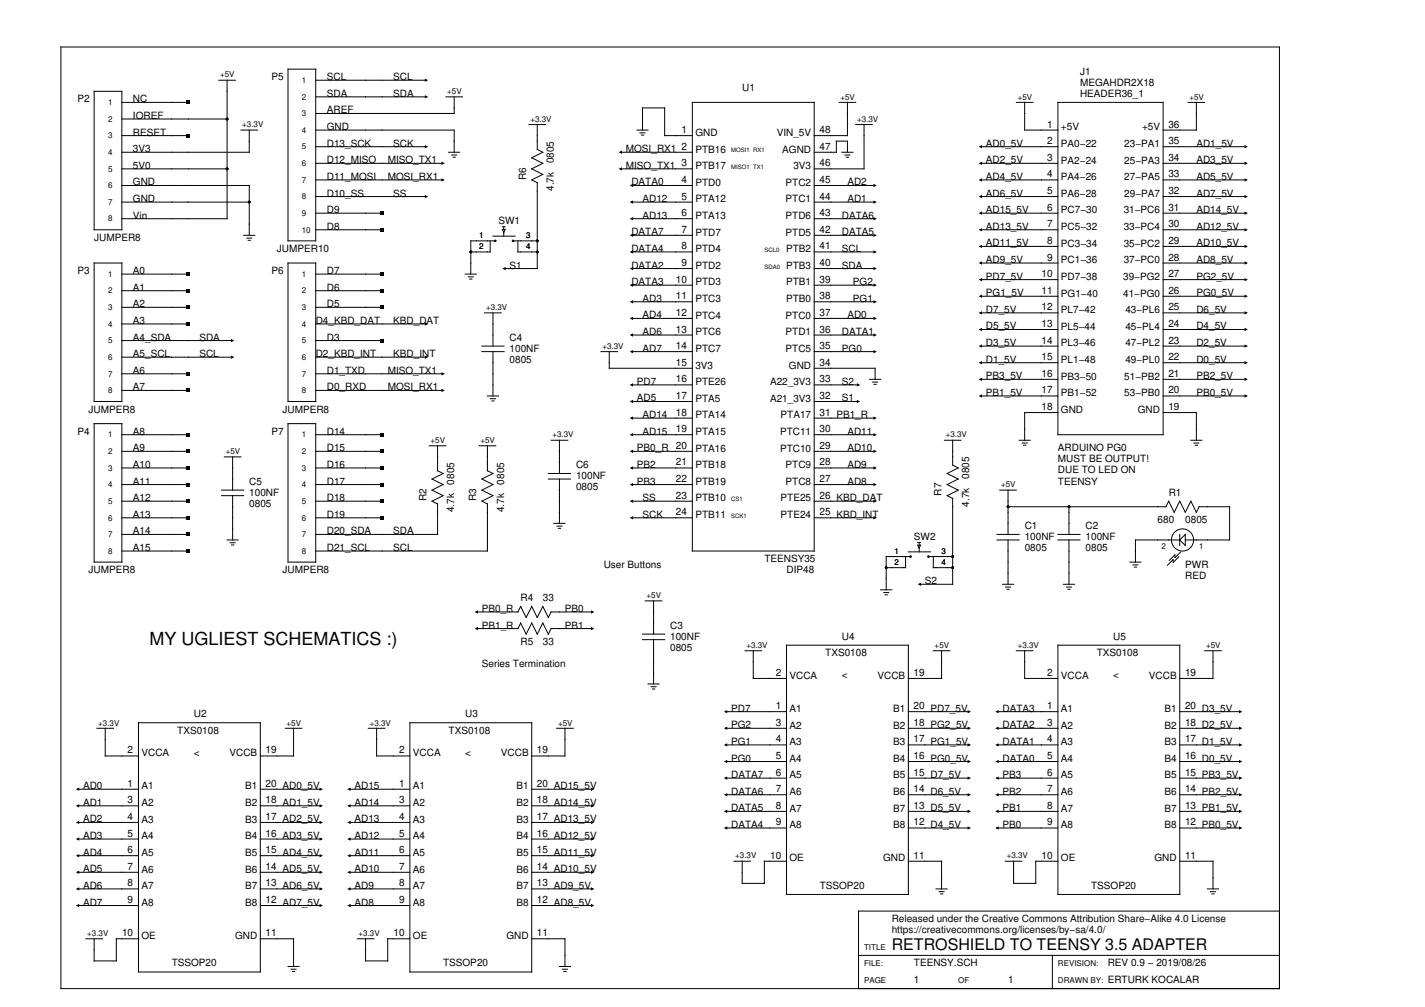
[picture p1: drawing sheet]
<svg xmlns="http://www.w3.org/2000/svg" width="297mm" height="210mm" viewBox="0 0 297 210" stroke-linecap="round" stroke-linejoin="round" font-family="sans-serif">
<g fill="none" stroke="#000" stroke-width=".21">
<path d="M12.7 9.8h254v196.3h-254zM19.6 19h5.8v28.9h-5.8zM45.6 16.7h3.5M47.3 16.7v28.9h-21.9M60 14.4h5.8v35.8h-5.8zM65.8 16.7h23.1M25.4 24.8h21.9M25.4 38.7h26.6v10.4M25.4 21.3h13.9M25.4 28.3h13.9M25.4 35.2h21.9M50.2 27.1h3.5"/>
<path d="M52 27.1v4.6h-26.6M65.8 20.2h23.1M65.8 27.1h28.9v4.6M65.8 34h26.6M65.8 30.6h23.1M65.8 37.5h26.6M92.9 20.2h3.5M93.5 31.7h2.3M94.2 32.3h1M94.4 32.8h.5M94.7 20.2v3.5h-28.9M110.3 26h3.4"/>
<path d="M112 38.1v17.9h-6.9M112 26v5.2l1.1 .5-2.3 1.2 2.3 1.1-2.3 1.2 2.3 1.2-2.3 1.1 1.2 .6M129.3 31.7h15M129.3 35.2h15M131.6 38.7h12.7M132.8 27.1h2.3M133.4 27.7h1M133.7 28.2h.5M133.9 27.1v-4.6h4.6v5.8h5.8M144.3 21.3h25.4v93.6h-25.4zM169.7 31.7h4.6v-2.3h2.3v2.3M169.7 38.7h12.7"/>
<path d="M174.9 21.3h3.5M175.5 31.7h2.3M176.1 32.3h1.1M176.4 32.8h.5M176.6 21.3v7h-6.9M178.4 26h3.4M180.1 26v9.2h-10.4M204.4 34h16.1M204.4 30.6h16.1M204.4 37.5h16.1M211.9 21.3h3.4M213.6 21.3v5.8h6.9"/>
<path d="M220.5 21.3h22v69.3h-22zM242.5 34h17.3M242.5 30.6h17.3M242.5 37.5h17.3M247.7 21.3h3.4M249.4 21.3v5.8h-6.9M19.6 54.8h5.8v28.9h-5.8zM25.4 42.1h26.6M25.4 57.1h13.9M50.8 49.1h2.3M51.4 49.6h1.1M51.7 50.1h.5"/>
<path d="M60 54.8h5.8v28.9h-5.8zM65.8 47.9h13.9M65.8 57.1h13.9M65.8 41h23.1M65.8 44.4h13.9M97 57.1h2.3M97.6 57.7h1.1M97.9 58.2h.5M102.2 50.2v2.3h-4.1M102.8 49.2h4.6M103 50.2h-4.9v6.9M104.7 47.3h.6"/>
<path d="M104.7 47.8h.6l-.3 .6zM105 47.3v.5M105 48.4v.8M107.1 50.2h4.9M108 50.2v2.3h4M131.6 45.6h12.7M131.6 42.1h12.7M131.6 49.1h12.7M131.6 59.4h12.7M131.6 56h12.7M131.6 52.5h12.7M169.7 45.6h12.7"/>
<path d="M169.7 42.1h12.7M169.7 49.1h12.7M169.7 59.4h12.7M169.7 56h12.7M169.7 52.5h12.7M204.4 47.9h16.1M204.4 54.8h16.1M204.4 41h16.1M204.4 44.4h16.1M204.4 51.4h16.1M204.4 58.3h16.1M242.5 47.9h17.3"/>
<path d="M242.5 54.8h17.3M242.5 41h17.3M242.5 44.4h17.3M242.5 51.4h17.3M242.5 58.3h17.3M25.4 60.6h13.9M25.4 67.5h13.9M25.4 74.5h23.1M25.4 64.1h13.9M25.4 71h23.1M25.4 77.9h13.9M65.8 60.6h13.9"/>
<path d="M65.8 67.5h23.1M65.8 74.5h23.1M65.8 64.1h13.9M65.8 71h13.9M65.8 77.9h26.6M100.4 72.1h4.7M100.4 73.3h4.7M101 65.2h3.5M102.8 65.2v6.9M102.8 73.3v9.2M125.3 73.3h3.4M127 73.3v3.5h17.3"/>
<path d="M131.6 69.8h12.7M131.6 62.9h12.7M131.6 66.4h12.7M131.6 73.3h12.7M169.7 69.8h12.7M169.7 76.8h12.7v2.3M169.7 62.9h12.7M169.7 66.4h12.7M169.7 73.3h12.7M181.3 79.1h2.3M181.9 79.6h1M204.4 61.8h16.1"/>
<path d="M204.4 65.2h16.1M204.4 68.7h16.1M204.4 72.1h16.1M204.4 75.6h16.1M204.4 79.1h16.1M242.5 61.8h17.3M242.5 65.2h17.3M242.5 68.7h17.3M242.5 72.1h17.3M242.5 75.6h17.3M242.5 79.1h17.3M19.6 88.3h5.8v28.9h-5.8z"/>
<path d="M25.4 81.4h13.9M25.4 94.1h13.9M25.4 90.6h13.9M25.4 97.5h13.9M46.8 95.2h3.4M48.5 95.2v7M60 88.3h5.8v28.9h-5.8zM65.8 81.4h26.6M65.8 94.1h13.9M65.8 90.6h13.9M65.8 97.5h13.9M89.5 92.9h3.4"/>
<path d="M91.2 92.9v5.2l1.2 .6-2.3 1.2 2.3 1.1-2.3 1.2 2.3 1.1-2.3 1.2 1.1 .5M99.9 92.9h3.4M101.6 82.5h2.3M101.6 92.9v5.2l1.2 .6-2.4 1.2 2.4 1.1-2.4 1.2 2.4 1.1-2.4 1.2 1.2 .5M102.2 83.1h1.1M102.5 83.6h.5M114.3 99.9h4.6M114.3 98.7h4.6M114.9 91.8h3.4M116.6 91.8v6.9M116.6 99.9v9.2M131.6 83.7h12.7"/>
<path d="M131.6 94.1h12.7M131.6 90.6h12.7M131.6 97.5h12.7M131.6 80.2h12.7M131.6 87.2h12.7M169.7 83.7h9.3M169.7 94.1h12.7M169.7 90.6h12.7M169.7 97.5h12.7M169.7 80.2h9.3M169.7 87.2h12.7M182.2 80.1h.4"/>
<path d="M196.9 91.8h3.4M198.6 91.8v5.2l1.1 .5-2.3 1.2 2.3 1.2-2.3 1.1 2.3 1.2-2.3 1.1M204.4 82.5h16.1M212.4 91.8h2.3M213.1 92.3h1M213.4 92.8h.4M220.5 86h-6.9v5.8M242.5 82.5h17.3M242.5 86h6.9v5.8M248.2 91.8h2.3M248.9 92.3h1M249.2 92.8h.4"/>
<path d="M25.4 111.4h13.9M25.4 101h13.9M25.4 107.9h13.9M25.4 114.9h13.9M25.4 104.5h13.9M46.2 102.2h4.6M46.2 103.3h4.6M47.3 112.6h2.3M48 113.1h1M48.3 113.6h.4M48.5 103.3v9.3M65.8 101h13.9"/>
<path d="M65.8 107.9h13.9M65.8 104.5h13.9M91.2 105v6.4h-25.4M101.6 105v9.9h-35.8M115.5 109.1h2.3M116.1 109.7h1M116.4 110.1h.4M131.6 101h12.7M131.6 107.9h12.7M131.6 104.5h12.7M169.7 101h12.7M169.7 107.9h12.7"/>
<path d="M169.7 104.5h12.7M188.8 116v2.3h-4.1M189.3 115h4.7M189.6 116h-4.9v6.9M191.3 113.1h.6M191.3 113.6h.6l-.3 .6zM191.6 113.1v.5M191.6 114.2v.8M193.7 116h4.9M194.5 116v2.3h4.1M197.4 103.3l1.2 .6M198.6 103.9v17.9h-6.9"/>
<path d="M207.8 112.6h4.6M207.8 111.4h4.6M208.4 102.2h3.5M210.1 102.2v9.2M210.1 112.6v9.2M210.1 105.6h32.9l.6-1.1 1.2 2.3 1.1-2.3 1.2 2.3 1.1-2.3 1.2 2.3 .6-1.2h6.3v7h-9.2M220.5 112.6h4.6M220.5 111.4h4.6M222.8 105.6v5.8M222.8 112.6v9.2M235.5 117.2h2.3M236.2 117.7h1"/>
<path d="M236.5 118.2h.4M245.7 116.1l-1.1 1.1-.1-.5-1.1 1.1M245.9 112.6h-9.2v4.6M245.9 112.6l1.2-1.2v2.3zM245.9 111.4v2.3M246.1 115.1l-1.2 1.1v-.5l-1.2 1.1M99.3 127.6h8.7M99.3 131h8.7M108 127.6l.5-1.2 1.2 2.3 1.1-2.3 1.2 2.3 1.1-2.3 1.2 2.3 .6-1.1h8.6M108 131l.5-1.1 1.2 2.3 1.1-2.3 1.2 2.3 1.1-2.3 1.2 2.3 .6-1.2h8.6M133.9 133.3h4.6M133.9 132.2h4.6"/>
<path d="M134.5 125.3h3.5M136.2 125.3v6.9M136.2 133.3v9.3M155.3 135.6h3.5M157 135.6v5.8h6.9M163.9 134.5h25.4v51.9h-25.4zM183.6 122.9h2.3M184.2 123.5h1M184.5 124h.5M194.5 135.6h3.5M196.3 135.6v5.8h-7M209 121.8h2.3"/>
<path d="M209.6 122.4h1M209.9 122.8h.5M211.9 135.6h3.4M213.6 135.6v5.8h6.9M220.5 134.5h25.4v51.9h-25.4zM221.7 121.8h2.3M222.3 122.4h1M222.6 122.8h.5M251.1 135.6h3.5M252.8 135.6v5.8h-6.9M20.2 151.8h3.5M21.9 151.8v5.8h7"/>
<path d="M28.9 150.7h25.4v51.9h-25.4zM59.5 151.8h3.4M61.2 151.8v5.8h-6.9M76.8 151.8h3.4M78.5 151.8v5.8h6.9M85.4 150.7h25.4v51.9h-25.4zM116 151.8h3.5M117.8 151.8v5.8h-7M135.1 142.6h2.3M135.7 143.1h1.1M136 143.6h.5M151.2 151.8h12.7"/>
<path d="M151.2 158.7h12.7M151.2 155.3h12.7M151.2 148.3h12.7M189.3 151.8h12.7M189.3 158.7h12.7M189.3 155.3h12.7M189.3 148.3h12.7M207.8 151.8h12.7M207.8 158.7h12.7M207.8 155.3h12.7M207.8 148.3h12.7M245.9 151.8h12.7"/>
<path d="M245.9 158.7h12.7M245.9 155.3h12.7M245.9 148.3h12.7M16.2 174.9h12.7M16.2 178.4h12.7M16.2 171.4h12.7M16.2 168h12.7M16.2 164.5h12.7M54.3 174.9h12.7M54.3 178.4h12.7M54.3 171.4h12.7M54.3 168h12.7"/>
<path d="M54.3 164.5h12.7M72.7 174.9h12.7M72.7 178.4h12.7M72.7 171.4h12.7M72.7 168h12.7M72.7 164.5h12.7M110.8 174.9h12.7M110.8 178.4h12.7M110.8 171.4h12.7M110.8 168h12.7M110.8 164.5h12.7M151.2 169.1h12.7"/>
<path d="M151.2 162.2h12.7M151.2 172.6h12.7M151.2 165.7h12.7M153 179.5h3.4M154.7 179.5v4.6h4.6v-4.6h4.6M189.3 169.1h12.7M189.3 162.2h12.7M189.3 172.6h12.7M189.3 165.7h12.7M189.3 179.5h7v5.8M207.8 169.1h12.7M207.8 162.2h12.7"/>
<path d="M207.8 172.6h12.7M207.8 165.7h12.7M209.6 179.5h3.4M211.3 179.5v4.6h4.6v-4.6h4.6M245.9 169.1h12.7M245.9 162.2h12.7M245.9 172.6h12.7M245.9 165.7h12.7M245.9 179.5h6.9v5.8M16.2 188.8h12.7M16.2 185.3h12.7M16.2 181.8h12.7"/>
<path d="M17.9 195.7h3.5M19.6 195.7v4.6h4.6v-4.6h4.7M54.3 188.8h12.7M54.3 195.7h6.9v5.8M54.3 185.3h12.7M54.3 181.8h12.7M72.7 188.8h12.7M72.7 185.3h12.7M72.7 181.8h12.7M74.5 195.7h3.4M76.2 195.7v4.6h4.6v-4.6h4.6M110.8 188.8h12.7"/>
<path d="M110.8 195.7h7v5.8M110.8 185.3h12.7M110.8 181.8h12.7M179 199.1h87.7M195.1 185.3h2.3M195.8 185.9h1M196 186.3h.5M219.4 199.1v7M251.7 185.3h2.3M252.3 185.9h1.1M252.6 186.3h.5M266.7 189.9h-87.7v16.2"/>
<path d="M60 201.5h2.3M60.7 202h1M61 202.5h.4M116.6 201.5h2.3M117.2 202h1.1M117.5 202.5h.5"/>
<circle cx="103.2" cy="50.2" r=".16"/>
<circle cx="106.9" cy="50.2" r=".16"/>
<circle cx="189.8" cy="116" r=".16"/>
<circle cx="193.5" cy="116" r=".16"/>
<circle cx="246.5" cy="112.6" r="2.31"/>
</g>
<g fill="#000">
<path d="M88.6 16.4l.6 .3-.6 .4zM38.9 21h.7v.7h-.7zM38.9 27.9h.7v.7h-.7zM88.6 19.8l.6 .4-.6 .3zM88.6 30.2l.6 .4-.6 .3zM92 33.7l.7 .3-.7 .4zM92 37.2l.7 .3-.7 .4zM129 35.2l.7-.3v.6zM129 31.7l.7-.3v.7zM131.3 38.7l.7-.4v.7zM182.1 38.3l.7 .4-.7 .3zM204 30.6l.7-.4v.7z"/>
<path d="M204 34l.7-.3v.7zM204 37.5l.7-.3v.7zM259.4 33.7l.7 .3-.7 .4zM259.4 37.2l.7 .3-.7 .4zM259.4 30.2l.7 .4-.7 .3zM38.9 56.8h.7v.7h-.7zM79.3 56.8h.7v.7h-.7zM79.3 47.6h.7v.6h-.7zM79.3 44.1h.7v.7h-.7zM88.6 40.6l.6 .4-.6 .3zM104.7 56l.7-.4v.7zM131.3 49.1l.7-.4v.7z"/>
<path d="M131.3 59.4l.7-.3v.7zM131.3 52.5l.7-.3v.7zM131.3 56l.7-.4v.7zM131.3 45.6l.7-.4v.7zM131.3 42.1l.7-.3v.7zM182.1 48.7l.7 .4-.7 .3zM182.1 45.2l.7 .4-.7 .3zM182.1 41.8l.7 .3-.7 .4zM182.1 52.2l.7 .3-.7 .4zM182.1 55.6l.7 .4-.7 .3zM182.1 59.1l.7 .3-.7 .4zM204 41l.7-.4v.7z"/>
<path d="M204 47.9l.7-.3v.6zM204 54.8l.7-.3v.7zM204 51.4l.7-.4v.7zM204 58.3l.7-.4v.7zM204 44.4l.7-.3v.7zM259.4 40.6l.7 .4-.7 .3zM259.4 47.6l.7 .3-.7 .3zM259.4 54.5l.7 .3-.7 .4zM259.4 51l.7 .4-.7 .3zM259.4 57.9l.7 .4-.7 .3zM259.4 44.1l.7 .3-.7 .4zM38.9 60.3h.7v.6h-.7z"/>
<path d="M38.9 67.2h.7v.7h-.7zM38.9 63.7h.7v.7h-.7zM38.9 77.6h.7v.7h-.7zM48.1 70.6l.7 .4-.7 .3zM48.1 74.1l.7 .4-.7 .3zM79.3 60.3h.7v.6h-.7zM79.3 63.7h.7v.7h-.7zM79.3 70.6h.7v.7h-.7zM88.6 67.2l.6 .3-.6 .4zM88.6 74.1l.6 .4-.6 .3zM92 77.6l.7 .3-.7 .4zM131.3 69.8l.7-.3v.7z"/>
<path d="M131.3 66.4l.7-.4v.7zM131.3 62.9l.7-.3v.7zM131.3 73.3l.7-.3v.6zM131.3 80.2l.7-.3v.7zM182.1 69.5l.7 .3-.7 .4zM182.1 66l.7 .4-.7 .3zM182.1 62.6l.7 .3-.7 .4zM182.1 73l.7 .3-.7 .3zM204 61.8l.7-.4v.7zM204 68.7l.7-.4v.7zM204 65.2l.7-.3v.7zM204 75.6l.7-.3v.7z"/>
<path d="M204 79.1l.7-.4v.7zM204 72.1l.7-.3v.7zM259.4 61.4l.7 .4-.7 .3zM259.4 68.3l.7 .4-.7 .3zM259.4 64.9l.7 .3-.7 .4zM259.4 75.3l.7 .3-.7 .4zM259.4 78.7l.7 .4-.7 .3zM259.4 71.8l.7 .3-.7 .4zM38.9 81h.7v.7h-.7zM38.9 93.7h.7v.7h-.7zM38.9 90.3h.7v.7h-.7zM38.9 97.2h.7v.7h-.7z"/>
<path d="M79.3 93.7h.7v.7h-.7zM79.3 90.3h.7v.7h-.7zM79.3 97.2h.7v.7h-.7zM92 81l.7 .4-.7 .3zM131.3 90.6l.7-.3v.7zM131.3 87.2l.7-.4v.7zM131.3 94.1l.7-.4v.7zM131.3 97.5l.7-.3v.7zM131.3 83.7l.7-.4v.7zM178.6 79.9l.7 .3-.7 .4zM178.6 83.3l.7 .4-.7 .3zM182.1 97.2l.7 .3-.7 .4z"/>
<path d="M182.1 90.3l.7 .3-.7 .4zM182.1 93.7l.7 .4-.7 .3zM182.1 86.8l.7 .4-.7 .3zM204 82.5l.7-.3v.7zM259.4 82.2l.7 .3-.7 .4zM38.9 100.7h.7v.7h-.7zM38.9 107.6h.7v.7h-.7zM38.9 114.5h.7v.7h-.7zM38.9 104.1h.7v.7h-.7zM38.9 111.1h.7v.6h-.7zM79.3 100.7h.7v.7h-.7zM79.3 107.6h.7v.7h-.7z"/>
<path d="M79.3 104.1h.7v.7h-.7zM131.3 104.5l.7-.4v.7zM131.3 107.9l.7-.3v.7zM131.3 101l.7-.3v.7zM182.1 100.7l.7 .3-.7 .4zM182.1 104.1l.7 .4-.7 .3zM182.1 107.6l.7 .3-.7 .4zM98.9 127.6l.7-.4v.7zM98.9 131l.7-.3v.7zM123.2 127.2l.7 .4-.7 .3zM123.2 130.7l.7 .3-.7 .4zM191.3 121.8l.7-.4v.7z"/>
<path d="M150.9 148.3l.7-.3v.7zM150.9 155.3l.7-.4v.7zM150.9 151.8l.7-.3v.7zM150.9 158.7l.7-.3v.7zM201.7 148l.7 .3-.7 .4zM201.7 154.9l.7 .4-.7 .3zM201.7 151.5l.7 .3-.7 .4zM201.7 158.4l.7 .3-.7 .4zM207.5 155.3l.7-.4v.7zM207.5 148.3l.7-.3v.7zM207.5 158.7l.7-.3v.7zM207.5 151.8l.7-.3v.7z"/>
<path d="M258.3 148l.7 .3-.7 .4zM258.3 151.5l.7 .3-.7 .4zM258.3 154.9l.7 .4-.7 .3zM258.3 158.4l.7 .3-.7 .4zM15.8 164.5l.7-.3v.7zM15.8 171.4l.7-.3v.7zM15.8 178.4l.7-.4v.7zM15.8 174.9l.7-.3v.6zM15.8 168l.7-.4v.7zM66.6 164.2l.7 .3-.7 .4zM66.6 171.1l.7 .3-.7 .4zM66.6 178l.7 .4-.7 .3z"/>
<path d="M66.6 174.6l.7 .3-.7 .3zM66.6 167.6l.7 .4-.7 .3zM72.4 171.4l.7-.3v.7zM72.4 178.4l.7-.4v.7zM72.4 164.5l.7-.3v.7zM72.4 174.9l.7-.3v.6zM72.4 168l.7-.4v.7zM123.2 171.1l.7 .3-.7 .4zM123.2 178l.7 .4-.7 .3zM123.2 164.2l.7 .3-.7 .4zM123.2 174.6l.7 .3-.7 .3zM123.2 167.6l.7 .4-.7 .3z"/>
<path d="M150.9 169.1l.7-.3v.7zM150.9 162.2l.7-.3v.6zM150.9 172.6l.7-.4v.7zM150.9 165.7l.7-.4v.7zM201.7 168.8l.7 .3-.7 .4zM201.7 161.9l.7 .3-.7 .3zM201.7 172.2l.7 .4-.7 .3zM201.7 165.3l.7 .4-.7 .3zM207.5 169.1l.7-.3v.7zM207.5 162.2l.7-.3v.6zM207.5 172.6l.7-.4v.7zM207.5 165.7l.7-.4v.7z"/>
<path d="M258.3 168.8l.7 .3-.7 .4zM258.3 161.9l.7 .3-.7 .3zM258.3 172.2l.7 .4-.7 .3zM258.3 165.3l.7 .4-.7 .3zM15.8 185.3l.7-.4v.7zM15.8 188.8l.7-.4v.7zM15.8 181.8l.7-.3v.7zM66.6 184.9l.7 .4-.7 .3zM66.6 188.4l.7 .4-.7 .3zM66.6 181.5l.7 .3-.7 .4zM72.4 185.3l.7-.4v.7zM72.4 188.8l.7-.4v.7z"/>
<path d="M72.4 181.8l.7-.3v.7zM123.2 184.9l.7 .4-.7 .3zM123.2 188.4l.7 .4-.7 .3zM123.2 181.5l.7 .3-.7 .4z"/>
<circle cx="47.3" cy="35.2" r=".29"/>
<circle cx="47.3" cy="24.8" r=".29"/>
<circle cx="52" cy="42.1" r=".29"/>
<circle cx="98.1" cy="52.5" r=".29"/>
<circle cx="112" cy="50.2" r=".29"/>
<circle cx="112" cy="52.5" r=".29"/>
<circle cx="184.7" cy="118.3" r=".29"/>
<circle cx="198.6" cy="116" r=".29"/>
<circle cx="198.6" cy="118.3" r=".29"/>
<circle cx="210.1" cy="105.6" r=".29"/>
<circle cx="222.8" cy="105.6" r=".29"/>
</g>
<text font-size="3.8" x="31.2" y="134.5">MY UGLIEST SCHEMATICS :)</text>
<text font-size="3.3" x="185.9" y="198">RETROSHIELD TO TEENSY 3.5 ADAPTER</text>
<g font-size="2.1">
<text x="56.6" y="16.7">P5</text>
<text x="68.1" y="16.7">SCL</text>
<text x="82" y="16.7">SCL</text>
<text x="225.1" y="17.9">MEGAHDR2X18</text>
<text x="225.1" y="15.6">J1</text>
<text x="16.2" y="21.3">P2</text>
<text x="27.7" y="21.3">NC</text>
<text x="68.1" y="20.2">SDA</text>
<text x="68.1" y="23.7">AREF</text>
<text x="82" y="20.2">SDA</text>
<text x="154.7" y="19">U1</text>
<text x="225.1" y="20.2">HEADER36_1</text>
<text x="27.7" y="24.8">IOREF</text>
<text x="27.7" y="28.3">RESET</text>
<text x="68.1" y="27.1">GND</text>
<text x="142.1" y="27.8">1</text>
<text x="145" y="28.3">GND</text>
<text x="161.9" y="28.3">VIN_5V</text>
<text x="170.8" y="27.8">48</text>
<text x="218.3" y="26.6">1</text>
<text x="221.2" y="27.2">+5V</text>
<text x="238.1" y="27.2">+5V</text>
<text x="243.6" y="26.6">36</text>
<text x="27.7" y="31.7">3V3</text>
<text x="27.7" y="35.2">5V0</text>
<text x="68.1" y="30.6">D13_SCK</text>
<text x="68.1" y="34">D12_MISO</text>
<text x="80.8" y="34">MISO_TX1</text>
<text x="82" y="30.6">SCK</text>
<text x="115.5" y="34" transform="rotate(-90 115.5 34)">0805</text>
<text x="130.5" y="35.2">MISO_TX1</text>
<text x="130.5" y="31.7">MOSI_RX1</text>
<text x="142.1" y="31.2">2</text>
<text x="142.1" y="34.7">3</text>
<text x="145" y="31.8">PTB16</text>
<text x="145" y="35.3">PTB17</text>
<text x="163.1" y="31.8">AGND</text>
<text x="165.4" y="35.3">3V3</text>
<text x="170.8" y="34.7">46</text>
<text x="170.8" y="31.2">47</text>
<text x="205.5" y="30.6">AD0_5V</text>
<text x="205.5" y="34">AD2_5V</text>
<text x="218.3" y="30.1">2</text>
<text x="218.3" y="33.5">3</text>
<text x="221.2" y="30.6">PA0−22</text>
<text x="221.2" y="34.1">PA2−24</text>
<text x="234.3" y="30.6">23−PA1</text>
<text x="234.3" y="34.1">25−PA3</text>
<text x="243.6" y="30.1">35</text>
<text x="243.6" y="33.5">34</text>
<text x="249.4" y="34">AD3_5V</text>
<text x="249.4" y="30.6">AD1_5V</text>
<text x="27.7" y="38.7">GND</text>
<text x="68.1" y="37.5">D11_MOSI</text>
<text x="68.1" y="41">D10_SS</text>
<text x="80.8" y="37.5">MOSI_RX1</text>
<text x="82" y="41">SS</text>
<text x="109.7" y="37.5" transform="rotate(-90 109.7 37.5)">R6</text>
<text x="115.5" y="39.8" transform="rotate(-90 115.5 39.8)">4.7k</text>
<text x="131.6" y="38.7">DATA0</text>
<text x="142.1" y="41.6">5</text>
<text x="142.1" y="38.1">4</text>
<text x="145" y="38.7">PTD0</text>
<text x="163.8" y="38.7">PTC2</text>
<text x="170.8" y="38.1">45</text>
<text x="170.8" y="41.6">44</text>
<text x="176.6" y="38.7">AD2</text>
<text x="205.5" y="41">AD6_5V</text>
<text x="205.5" y="37.5">AD4_5V</text>
<text x="218.3" y="37">4</text>
<text x="218.3" y="40.5">5</text>
<text x="221.2" y="37.6">PA4−26</text>
<text x="221.2" y="41">PA6−28</text>
<text x="234.3" y="37.6">27−PA5</text>
<text x="234.3" y="41">29−PA7</text>
<text x="243.6" y="37">33</text>
<text x="243.6" y="40.5">32</text>
<text x="249.4" y="41">AD7_5V</text>
<text x="249.4" y="37.5">AD5_5V</text>
<text x="27.7" y="42.1">GND</text>
<text x="27.7" y="45.6">Vin</text>
<text x="68.1" y="44.4">D9</text>
<text x="68.1" y="47.9">D8</text>
<text x="103.9" y="46.7">SW1</text>
<text x="133.9" y="45.6">AD13</text>
<text x="133.9" y="42.1">AD12</text>
<text x="142.1" y="45.1">6</text>
<text x="145" y="42.2">PTA12</text>
<text x="145" y="45.6">PTA13</text>
<text x="163.8" y="45.6">PTD6</text>
<text x="163.8" y="42.2">PTC1</text>
<text x="170.8" y="45.1">43</text>
<text x="175.5" y="45.6">DATA6</text>
<text x="176.6" y="42.1">AD1</text>
<text x="205.5" y="47.9">AD13_5V</text>
<text x="205.5" y="44.4">AD15_5V</text>
<text x="218.3" y="43.9">6</text>
<text x="218.3" y="47.4">7</text>
<text x="221.2" y="44.5">PC7−30</text>
<text x="221.2" y="48">PC5−32</text>
<text x="234.2" y="44.5">31−PC6</text>
<text x="234.2" y="48">33−PC4</text>
<text x="243.6" y="43.9">31</text>
<text x="243.6" y="47.4">30</text>
<text x="249.4" y="47.9">AD12_5V</text>
<text x="249.4" y="44.4">AD14_5V</text>
<text x="19.6" y="50.2">JUMPER8</text>
<text x="57.7" y="52.5">JUMPER10</text>
<text x="131.6" y="49.1">DATA7</text>
<text x="131.6" y="52.5">DATA4</text>
<text x="142.1" y="52">8</text>
<text x="142.1" y="48.5">7</text>
<text x="145" y="52.6">PTD4</text>
<text x="145" y="49.1">PTD7</text>
<text x="163.8" y="49.1">PTD5</text>
<text x="163.9" y="52.6">PTB2</text>
<text x="170.8" y="48.5">42</text>
<text x="170.8" y="52">41</text>
<text x="175.5" y="49.1">DATA5</text>
<text x="175.5" y="52.5">SCL</text>
<text x="205.5" y="51.4">AD11_5V</text>
<text x="218.3" y="50.8">8</text>
<text x="221.2" y="51.4">PC3−34</text>
<text x="234.2" y="51.4">35−PC2</text>
<text x="243.6" y="50.8">29</text>
<text x="249.4" y="51.4">AD10_5V</text>
<text x="16.2" y="57.1">P3</text>
<text x="27.7" y="57.1">A0</text>
<text x="56.6" y="57.1">P6</text>
<text x="68.1" y="57.1">D7</text>
<text x="106.2" y="56">S1</text>
<text x="131.6" y="59.4">DATA3</text>
<text x="131.6" y="56">DATA2</text>
<text x="140.9" y="58.9">10</text>
<text x="142.1" y="55.5">9</text>
<text x="145" y="59.5">PTD3</text>
<text x="145" y="56">PTD2</text>
<text x="163.9" y="59.5">PTB1</text>
<text x="163.9" y="56">PTB3</text>
<text x="170.8" y="58.9">39</text>
<text x="170.8" y="55.5">40</text>
<text x="175.5" y="56">SDA</text>
<text x="177.8" y="59.4">PG2</text>
<text x="205.5" y="54.8">AD9_5V</text>
<text x="205.5" y="58.3">PD7_5V</text>
<text x="217.1" y="57.8">10</text>
<text x="218.3" y="54.3">9</text>
<text x="221.2" y="54.9">PC1−36</text>
<text x="221.2" y="58.3">PD7−38</text>
<text x="234.1" y="58.3">39−PG2</text>
<text x="234.2" y="54.9">37−PC0</text>
<text x="243.6" y="57.8">27</text>
<text x="243.6" y="54.3">28</text>
<text x="249.4" y="54.8">AD8_5V</text>
<text x="249.4" y="58.3">PG2_5V</text>
<text x="27.7" y="60.6">A1</text>
<text x="27.7" y="64.1">A2</text>
<text x="68.1" y="60.6">D6</text>
<text x="68.1" y="64.1">D5</text>
<text x="133.9" y="62.9">AD3</text>
<text x="140.9" y="65.9">12</text>
<text x="140.9" y="62.4">11</text>
<text x="145" y="63">PTC3</text>
<text x="163.9" y="63">PTB0</text>
<text x="170.8" y="65.9">37</text>
<text x="170.8" y="62.4">38</text>
<text x="177.8" y="62.9">PG1</text>
<text x="205.5" y="61.8">PG1_5V</text>
<text x="205.5" y="65.2">D7_5V</text>
<text x="217.1" y="61.2">11</text>
<text x="217.1" y="64.7">12</text>
<text x="221.2" y="61.8">PG1−40</text>
<text x="221.2" y="65.3">PL7−42</text>
<text x="234.1" y="61.8">41−PG0</text>
<text x="234.6" y="65.3">43−PL6</text>
<text x="243.6" y="64.7">25</text>
<text x="243.6" y="61.2">26</text>
<text x="249.4" y="61.8">PG0_5V</text>
<text x="249.4" y="65.2">D6_5V</text>
<text x="27.7" y="67.5">A3</text>
<text x="27.7" y="71">A4_SDA</text>
<text x="41.6" y="71">SDA</text>
<text x="65.8" y="67.5">D4_KBD_DAT</text>
<text x="68.1" y="71">D3</text>
<text x="82" y="67.5">KBD_DAT</text>
<text x="106.2" y="71">C4</text>
<text x="133.9" y="69.8">AD6</text>
<text x="133.9" y="66.4">AD4</text>
<text x="140.9" y="69.3">13</text>
<text x="145" y="66.4">PTC4</text>
<text x="145" y="69.9">PTC6</text>
<text x="163.8" y="69.9">PTD1</text>
<text x="163.8" y="66.4">PTC0</text>
<text x="170.8" y="69.3">36</text>
<text x="175.5" y="69.8">DATA1</text>
<text x="176.6" y="66.4">AD0</text>
<text x="205.5" y="68.7">D5_5V</text>
<text x="217.1" y="68.2">13</text>
<text x="217.1" y="71.6">14</text>
<text x="221.2" y="68.7">PL5−44</text>
<text x="234.6" y="68.7">45−PL4</text>
<text x="243.6" y="68.2">24</text>
<text x="243.6" y="71.6">23</text>
<text x="249.4" y="68.7">D4_5V</text>
<text x="27.7" y="74.5">A5_SCL</text>
<text x="27.7" y="77.9">A6</text>
<text x="41.6" y="74.5">SCL</text>
<text x="65.8" y="74.5">D2_KBD_INT</text>
<text x="68.1" y="77.9">D1_TXD</text>
<text x="80.8" y="77.9">MISO_TX1</text>
<text x="82" y="74.5">KBD_INT</text>
<text x="106.2" y="73.3">100NF</text>
<text x="106.2" y="75.6">0805</text>
<text x="133.9" y="73.3">AD7</text>
<text x="140.9" y="76.2">15</text>
<text x="140.9" y="72.8">14</text>
<text x="145" y="76.8">3V3</text>
<text x="145" y="73.4">PTC7</text>
<text x="163.8" y="73.4">PTC5</text>
<text x="164.5" y="76.8">GND</text>
<text x="170.8" y="76.2">34</text>
<text x="170.8" y="72.8">35</text>
<text x="175.5" y="73.3">PG0</text>
<text x="205.5" y="75.6">D1_5V</text>
<text x="205.5" y="72.1">D3_5V</text>
<text x="217.1" y="75.1">15</text>
<text x="221.2" y="72.2">PL3−46</text>
<text x="221.2" y="75.7">PL1−48</text>
<text x="234.6" y="72.2">47−PL2</text>
<text x="234.6" y="75.7">49−PL0</text>
<text x="243.6" y="75.1">22</text>
<text x="249.4" y="75.6">D0_5V</text>
<text x="249.4" y="72.1">D2_5V</text>
<text x="27.7" y="81.4">A7</text>
<text x="68.1" y="81.4">D0_RXD</text>
<text x="80.8" y="81.4">MOSI_RX1</text>
<text x="132.8" y="80.2">PD7</text>
<text x="132.8" y="83.7">AD5</text>
<text x="140.9" y="79.7">16</text>
<text x="140.9" y="83.2">17</text>
<text x="145" y="80.3">PTE26</text>
<text x="145" y="83.7">PTA5</text>
<text x="160.5" y="80.3">A22_3V3</text>
<text x="160.5" y="83.7">A21_3V3</text>
<text x="170.8" y="79.7">33</text>
<text x="170.8" y="83.2">32</text>
<text x="175.5" y="80.2">S2</text>
<text x="175.5" y="83.7">S1</text>
<text x="205.5" y="82.5">PB1_5V</text>
<text x="205.5" y="79.1">PB3_5V</text>
<text x="217.1" y="78.6">16</text>
<text x="217.1" y="82">17</text>
<text x="221.2" y="79.1">PB3−50</text>
<text x="221.2" y="82.6">PB1−52</text>
<text x="234.3" y="79.1">51−PB2</text>
<text x="234.3" y="82.6">53−PB0</text>
<text x="243.6" y="78.6">21</text>
<text x="243.6" y="82">20</text>
<text x="249.4" y="82.5">PB0_5V</text>
<text x="249.4" y="79.1">PB2_5V</text>
<text x="18.5" y="86">JUMPER8</text>
<text x="58.9" y="86">JUMPER8</text>
<text x="133.9" y="87.2">AD14</text>
<text x="140.9" y="86.6">18</text>
<text x="145" y="87.2">PTA14</text>
<text x="162.7" y="87.2">PTA17</text>
<text x="170.8" y="86.6">31 PB1_R</text>
<text x="217.1" y="85.5">18</text>
<text x="221.2" y="86.1">GND</text>
<text x="237.2" y="86.1">GND</text>
<text x="243.6" y="85.5">19</text>
<text x="16.2" y="90.6">P4</text>
<text x="27.7" y="90.6">A8</text>
<text x="27.7" y="94.1">A9</text>
<text x="56.6" y="90.6">P7</text>
<text x="68.1" y="90.6">D14</text>
<text x="68.1" y="94.1">D15</text>
<text x="132.8" y="94.1">PB0_R</text>
<text x="133.9" y="90.6">AD15</text>
<text x="140.9" y="90.1">19</text>
<text x="140.9" y="93.6">20</text>
<text x="145" y="90.7">PTA15</text>
<text x="145" y="94.1">PTA16</text>
<text x="162.6" y="90.7">PTC11</text>
<text x="162.6" y="94.1">PTC10</text>
<text x="170.8" y="90.1">30</text>
<text x="170.8" y="93.6">29</text>
<text x="176.6" y="90.6">AD11</text>
<text x="176.6" y="94.1">AD10</text>
<text x="220.5" y="94">ARDUINO PG0</text>
<text x="27.7" y="97.5">A10</text>
<text x="27.7" y="101">A11</text>
<text x="52" y="101">C5</text>
<text x="68.1" y="97.5">D16</text>
<text x="68.1" y="101">D17</text>
<text x="94.7" y="101" transform="rotate(-90 94.7 101)">0805</text>
<text x="105.1" y="101" transform="rotate(-90 105.1 101)">0805</text>
<text x="120.1" y="97.5">C6</text>
<text x="120.1" y="99.9">100NF</text>
<text x="132.8" y="97.5">PB2</text>
<text x="132.8" y="101">PB3</text>
<text x="140.9" y="100.5">22</text>
<text x="140.9" y="97">21</text>
<text x="145" y="101.1">PTB19</text>
<text x="145" y="97.6">PTB18</text>
<text x="163.8" y="97.6">PTC9</text>
<text x="163.8" y="101.1">PTC8</text>
<text x="170.8" y="97">28</text>
<text x="170.8" y="100.5">27</text>
<text x="176.6" y="97.5">AD9</text>
<text x="176.6" y="101">AD8</text>
<text x="202" y="99.9" transform="rotate(-90 202 99.9)">0805</text>
<text x="220.5" y="96.3">MUST BE OUTPUT!</text>
<text x="220.5" y="98.7">DUE TO LED ON</text>
<text x="220.5" y="101">TEENSY</text>
<text x="27.7" y="104.5">A12</text>
<text x="27.7" y="107.9">A13</text>
<text x="52" y="103.3">100NF</text>
<text x="52" y="105.6">0805</text>
<text x="68.1" y="104.5">D18</text>
<text x="68.1" y="107.9">D19</text>
<text x="88.9" y="104.5" transform="rotate(-90 88.9 104.5)">R2</text>
<text x="94.7" y="106.8" transform="rotate(-90 94.7 106.8)">4.7k</text>
<text x="99.3" y="104.5" transform="rotate(-90 99.3 104.5)">R3</text>
<text x="105.1" y="106.8" transform="rotate(-90 105.1 106.8)">4.7k</text>
<text x="120.1" y="102.2">0805</text>
<text x="133.9" y="104.5">SS</text>
<text x="133.9" y="107.9">SCK</text>
<text x="140.9" y="104">23</text>
<text x="140.9" y="107.4">24</text>
<text x="145" y="104.5">PTB10</text>
<text x="145" y="108">PTB11</text>
<text x="162.7" y="108">PTE24</text>
<text x="162.7" y="104.5">PTE25</text>
<text x="170.8" y="107.4">25 KBD_INT</text>
<text x="170.8" y="104">26 KBD_DAT</text>
<text x="196.3" y="103.3" transform="rotate(-90 196.3 103.3)">R7</text>
<text x="202" y="105.6" transform="rotate(-90 202 105.6)">4.7k</text>
<text x="243.6" y="103.3">R1</text>
<text x="27.7" y="111.4">A14</text>
<text x="68.1" y="111.4">D20_SDA</text>
<text x="82" y="111.4">SDA</text>
<text x="190.5" y="112.6">SW2</text>
<text x="213.6" y="110.2">C1</text>
<text x="213.6" y="112.6">100NF</text>
<text x="226.3" y="110.2">C2</text>
<text x="226.3" y="112.6">100NF</text>
<text x="241.3" y="109.1">680</text>
<text x="247.1" y="109.1">0805</text>
<text x="18.5" y="119.5">JUMPER8</text>
<text x="27.7" y="114.9">A15</text>
<text x="58.9" y="119.5">JUMPER8</text>
<text x="68.1" y="114.9">D21_SCL</text>
<text x="82" y="114.9">SCL</text>
<text x="125.8" y="118.3">User Buttons</text>
<text x="159.3" y="117.2">TEENSY35</text>
<text x="163.9" y="119.5">DIP48</text>
<text x="213.6" y="114.9">0805</text>
<text x="226.3" y="114.9">0805</text>
<text x="247.1" y="118.3">PWR</text>
<text x="108.5" y="125.3">R4</text>
<text x="113.1" y="125.3">33</text>
<text x="192.8" y="121.8">S2</text>
<text x="247.1" y="120.6">RED</text>
<text x="100.4" y="127.6">PB0_R</text>
<text x="100.4" y="131">PB1_R</text>
<text x="117.8" y="127.6">PB0</text>
<text x="117.8" y="131">PB1</text>
<text x="139.7" y="131">C3</text>
<text x="108.5" y="134.5">R5</text>
<text x="113.1" y="134.5">33</text>
<text x="139.7" y="133.3">100NF</text>
<text x="139.7" y="135.6">0805</text>
<text x="172" y="136.8">TXS0108</text>
<text x="175.5" y="133.3">U4</text>
<text x="228.6" y="136.8">TXS0108</text>
<text x="232.1" y="133.3">U5</text>
<text x="100.4" y="139.1">Series Termination</text>
<text x="161.7" y="140.9">2</text>
<text x="164.6" y="141.5">VCCA</text>
<text x="175.5" y="141.4">&lt;</text>
<text x="182.9" y="141.5">VCCB</text>
<text x="190.4" y="140.9">19</text>
<text x="218.3" y="140.9">2</text>
<text x="221.2" y="141.5">VCCA</text>
<text x="232.1" y="141.4">&lt;</text>
<text x="239.5" y="141.5">VCCB</text>
<text x="247" y="140.9">19</text>
<text x="40.4" y="149.5">U2</text>
<text x="97" y="149.5">U3</text>
<text x="152.4" y="148.3">PD7</text>
<text x="161.7" y="147.8">1</text>
<text x="164.6" y="148.4">A1</text>
<text x="186.2" y="148.4">B1</text>
<text x="190.4" y="147.8">20 PD7_5V</text>
<text x="209" y="148.3">DATA3</text>
<text x="218.3" y="147.8">1</text>
<text x="221.2" y="148.4">A1</text>
<text x="242.7" y="148.4">B1</text>
<text x="247" y="147.8">20 D3_5V</text>
<text x="36.9" y="153">TXS0108</text>
<text x="93.5" y="153">TXS0108</text>
<text x="152.4" y="155.3">PG1</text>
<text x="152.4" y="151.8">PG2</text>
<text x="161.7" y="154.8">4</text>
<text x="161.7" y="151.3">3</text>
<text x="164.6" y="155.3">A3</text>
<text x="164.6" y="151.9">A2</text>
<text x="186.2" y="151.9">B2</text>
<text x="186.2" y="155.3">B3</text>
<text x="190.4" y="151.3">18 PG2_5V</text>
<text x="190.4" y="154.8">17 PG1_5V</text>
<text x="209" y="155.3">DATA1</text>
<text x="209" y="151.8">DATA2</text>
<text x="218.3" y="154.8">4</text>
<text x="218.3" y="151.3">3</text>
<text x="221.2" y="155.3">A3</text>
<text x="221.2" y="151.9">A2</text>
<text x="242.7" y="151.9">B2</text>
<text x="242.7" y="155.3">B3</text>
<text x="247" y="151.3">18 D2_5V</text>
<text x="247" y="154.8">17 D1_5V</text>
<text x="26.6" y="157.1">2</text>
<text x="29.5" y="157.6">VCCA</text>
<text x="40.4" y="157.6">&lt;</text>
<text x="47.8" y="157.6">VCCB</text>
<text x="55.4" y="157.1">19</text>
<text x="83.2" y="157.1">2</text>
<text x="86.1" y="157.6">VCCA</text>
<text x="97" y="157.6">&lt;</text>
<text x="104.4" y="157.6">VCCB</text>
<text x="111.9" y="157.1">19</text>
<text x="152.4" y="158.7">PG0</text>
<text x="161.7" y="158.2">5</text>
<text x="161.7" y="161.7">6</text>
<text x="164.6" y="158.8">A4</text>
<text x="186.2" y="158.8">B4</text>
<text x="190.4" y="161.7">15 D7_5V</text>
<text x="190.4" y="158.2">16 PG0_5V</text>
<text x="209" y="158.7">DATA0</text>
<text x="218.3" y="158.2">5</text>
<text x="218.3" y="161.7">6</text>
<text x="221.2" y="158.8">A4</text>
<text x="242.7" y="158.8">B4</text>
<text x="247" y="161.7">15 PB3_5V</text>
<text x="247" y="158.2">16 D0_5V</text>
<text x="17.3" y="164.5">AD0</text>
<text x="17.3" y="168">AD1</text>
<text x="26.6" y="167.5">3</text>
<text x="26.6" y="164">1</text>
<text x="29.5" y="164.6">A1</text>
<text x="51.1" y="164.6">B1</text>
<text x="55.4" y="167.5">18 AD1_5V</text>
<text x="55.4" y="164">20 AD0_5V</text>
<text x="73.9" y="164.5">AD15</text>
<text x="73.9" y="168">AD14</text>
<text x="83.2" y="167.5">3</text>
<text x="83.2" y="164">1</text>
<text x="86.1" y="164.6">A1</text>
<text x="107.7" y="164.6">B1</text>
<text x="111.9" y="167.5">18 AD14_5V</text>
<text x="111.9" y="164">20 AD15_5V</text>
<text x="152.4" y="162.2">DATA7</text>
<text x="152.4" y="165.7">DATA6</text>
<text x="161.7" y="165.1">7</text>
<text x="164.6" y="162.3">A5</text>
<text x="164.6" y="165.7">A6</text>
<text x="186.2" y="162.3">B5</text>
<text x="186.2" y="165.7">B6</text>
<text x="190.4" y="165.1">14 D6_5V</text>
<text x="209" y="162.2">PB3</text>
<text x="209" y="165.7">PB2</text>
<text x="218.3" y="165.1">7</text>
<text x="221.2" y="162.3">A5</text>
<text x="221.2" y="165.7">A6</text>
<text x="242.7" y="162.3">B5</text>
<text x="242.7" y="165.7">B6</text>
<text x="247" y="165.1">14 PB2_5V</text>
<text x="17.3" y="171.4">AD2</text>
<text x="26.6" y="170.9">4</text>
<text x="29.5" y="171.5">A3</text>
<text x="29.5" y="168">A2</text>
<text x="51.1" y="168">B2</text>
<text x="51.1" y="171.5">B3</text>
<text x="55.4" y="170.9">17 AD2_5V</text>
<text x="73.9" y="171.4">AD13</text>
<text x="83.2" y="170.9">4</text>
<text x="86.1" y="171.5">A3</text>
<text x="86.1" y="168">A2</text>
<text x="107.7" y="168">B2</text>
<text x="107.7" y="171.5">B3</text>
<text x="111.9" y="170.9">17 AD13_5V</text>
<text x="152.4" y="169.1">DATA5</text>
<text x="152.4" y="172.6">DATA4</text>
<text x="161.7" y="172.1">9</text>
<text x="161.7" y="168.6">8</text>
<text x="164.6" y="172.6">A8</text>
<text x="164.6" y="169.2">A7</text>
<text x="186.2" y="172.6">B8</text>
<text x="186.2" y="169.2">B7</text>
<text x="190.4" y="172.1">12 D4_5V</text>
<text x="190.4" y="168.6">13 D5_5V</text>
<text x="209" y="169.1">PB1</text>
<text x="209" y="172.6">PB0</text>
<text x="218.3" y="172.1">9</text>
<text x="218.3" y="168.6">8</text>
<text x="221.2" y="172.6">A8</text>
<text x="221.2" y="169.2">A7</text>
<text x="242.7" y="172.6">B8</text>
<text x="242.7" y="169.2">B7</text>
<text x="247" y="172.1">12 PB0_5V</text>
<text x="247" y="168.6">13 PB1_5V</text>
<text x="17.3" y="178.4">AD4</text>
<text x="17.3" y="174.9">AD3</text>
<text x="26.6" y="174.4">5</text>
<text x="26.6" y="177.8">6</text>
<text x="29.5" y="175">A4</text>
<text x="29.5" y="178.4">A5</text>
<text x="51.1" y="178.4">B5</text>
<text x="51.1" y="175">B4</text>
<text x="55.4" y="177.8">15 AD4_5V</text>
<text x="55.4" y="174.4">16 AD3_5V</text>
<text x="73.9" y="178.4">AD11</text>
<text x="73.9" y="174.9">AD12</text>
<text x="83.2" y="174.4">5</text>
<text x="83.2" y="177.8">6</text>
<text x="86.1" y="175">A4</text>
<text x="86.1" y="178.4">A5</text>
<text x="107.7" y="178.4">B5</text>
<text x="107.7" y="175">B4</text>
<text x="111.9" y="177.8">15 AD11_5V</text>
<text x="111.9" y="174.4">16 AD12_5V</text>
<text x="160.5" y="179">10</text>
<text x="164.6" y="179.6">OE</text>
<text x="184.1" y="179.6">GND</text>
<text x="190.4" y="179">11</text>
<text x="217.1" y="179">10</text>
<text x="221.2" y="179.6">OE</text>
<text x="240.7" y="179.6">GND</text>
<text x="247" y="179">11</text>
<text x="17.3" y="185.3">AD6</text>
<text x="17.3" y="181.8">AD5</text>
<text x="26.6" y="184.8">8</text>
<text x="26.6" y="181.3">7</text>
<text x="29.5" y="185.3">A7</text>
<text x="29.5" y="181.9">A6</text>
<text x="51.1" y="181.9">B6</text>
<text x="51.1" y="185.3">B7</text>
<text x="55.4" y="181.3">14 AD5_5V</text>
<text x="55.4" y="184.8">13 AD6_5V</text>
<text x="73.9" y="185.3">AD9</text>
<text x="73.9" y="181.8">AD10</text>
<text x="83.2" y="184.8">8</text>
<text x="83.2" y="181.3">7</text>
<text x="86.1" y="185.3">A7</text>
<text x="86.1" y="181.9">A6</text>
<text x="107.7" y="181.9">B6</text>
<text x="107.7" y="185.3">B7</text>
<text x="111.9" y="181.3">14 AD10_5V</text>
<text x="111.9" y="184.8">13 AD9_5V</text>
<text x="170.9" y="185.3">TSSOP20</text>
<text x="227.4" y="185.3">TSSOP20</text>
<text x="17.3" y="188.8">AD7</text>
<text x="26.6" y="188.2">9</text>
<text x="29.5" y="188.8">A8</text>
<text x="51.1" y="188.8">B8</text>
<text x="55.4" y="188.2">12 AD7_5V</text>
<text x="73.9" y="188.8">AD8</text>
<text x="83.2" y="188.2">9</text>
<text x="86.1" y="188.8">A8</text>
<text x="107.7" y="188.8">B8</text>
<text x="111.9" y="188.2">12 AD8_5V</text>
<text x="25.4" y="195.2">10</text>
<text x="29.5" y="195.7">OE</text>
<text x="49" y="195.7">GND</text>
<text x="55.4" y="195.2">11</text>
<text x="82" y="195.2">10</text>
<text x="86.1" y="195.7">OE</text>
<text x="105.6" y="195.7">GND</text>
<text x="111.9" y="195.2">11</text>
<text x="185.9" y="192.2">Released under the Creative Commons Attribution Share−Alike 4.0 License</text>
<text x="185.9" y="194.5">https://creativecommons.org/licenses/by−sa/4.0/</text>
<text x="35.8" y="201.5">TSSOP20</text>
<text x="92.4" y="201.5">TSSOP20</text>
<text x="190.5" y="201.5">TEENSY.SCH</text>
<text x="230.9" y="201.5">REV 0.9 − 2019/08/26</text>
<text x="190.5" y="204.9">1</text>
<text x="210.1" y="204.9">1</text>
<text x="230.9" y="204.9">ERTURK KOCALAR</text>
</g>
<g font-size="1.7">
<text x="45.9" y="16.1">+5V</text>
<text x="62.9" y="17.3">1</text>
<text x="22.5" y="21.9">1</text>
<text x="62.9" y="20.8">2</text>
<text x="93.2" y="19.6">+5V</text>
<text x="175.2" y="20.8">+5V</text>
<text x="212.1" y="20.8">+5V</text>
<text x="247.9" y="20.8">+5V</text>
<text x="22.5" y="25.4">2</text>
<text x="22.5" y="28.8">3</text>
<text x="50.5" y="26.5">+3.3V</text>
<text x="62.9" y="27.7">4</text>
<text x="62.9" y="24.2">3</text>
<text x="110.5" y="25.4">+3.3V</text>
<text x="178.7" y="25.4">+3.3V</text>
<text x="22.5" y="32.3">4</text>
<text x="22.5" y="35.8">5</text>
<text x="62.9" y="34.6">6</text>
<text x="62.9" y="31.2">5</text>
<text x="22.5" y="39.2">6</text>
<text x="62.9" y="41.5">8</text>
<text x="62.9" y="38.1">7</text>
<text x="22.5" y="46.2">8</text>
<text x="22.5" y="42.7">7</text>
<text x="62.9" y="45">9</text>
<text x="62.9" y="48.5">10</text>
<text x="99.9" y="49.6">1</text>
<text x="99.9" y="51.9">2</text>
<text x="109.7" y="49.6">3</text>
<text x="109.7" y="51.9">4</text>
<text x="22.5" y="57.7">1</text>
<text x="62.9" y="57.7">1</text>
<text x="22.5" y="61.2">2</text>
<text x="22.5" y="64.6">3</text>
<text x="62.9" y="61.2">2</text>
<text x="62.9" y="64.6">3</text>
<text x="101.3" y="64.6">+3.3V</text>
<text x="22.5" y="68.1">4</text>
<text x="22.5" y="71.6">5</text>
<text x="62.9" y="68.1">4</text>
<text x="62.9" y="71.6">5</text>
<text x="22.5" y="75">6</text>
<text x="62.9" y="75">6</text>
<text x="125.6" y="72.7">+3.3V</text>
<text x="22.5" y="82">8</text>
<text x="22.5" y="78.5">7</text>
<text x="62.9" y="82">8</text>
<text x="62.9" y="78.5">7</text>
<text x="22.5" y="94.7">2</text>
<text x="22.5" y="91.2">1</text>
<text x="47" y="94.7">+5V</text>
<text x="62.9" y="94.7">2</text>
<text x="62.9" y="91.2">1</text>
<text x="89.8" y="92.3">+5V</text>
<text x="100.2" y="92.3">+5V</text>
<text x="115.2" y="91.2">+3.3V</text>
<text x="197.1" y="91.2">+3.3V</text>
<text x="22.5" y="101.6">4</text>
<text x="22.5" y="98.1">3</text>
<text x="62.9" y="101.6">4</text>
<text x="62.9" y="98.1">3</text>
<text x="208.7" y="101.6">+5V</text>
<text x="22.5" y="105">5</text>
<text x="62.9" y="105">5</text>
<text x="22.5" y="108.5">6</text>
<text x="22.5" y="112">7</text>
<text x="62.9" y="108.5">6</text>
<text x="62.9" y="112">7</text>
<text x="22.5" y="115.4">8</text>
<text x="62.9" y="115.4">8</text>
<text x="186.5" y="115.4">1</text>
<text x="186.5" y="117.7">2</text>
<text x="196.3" y="115.4">3</text>
<text x="196.3" y="117.7">4</text>
<text x="242.1" y="114.3">2</text>
<text x="250" y="114.3">1</text>
<text x="134.8" y="124.7">+5V</text>
<text x="155.6" y="135.1">+3.3V</text>
<text x="194.8" y="135.1">+5V</text>
<text x="212.1" y="135.1">+3.3V</text>
<text x="251.4" y="135.1">+5V</text>
<text x="20.5" y="151.2">+3.3V</text>
<text x="59.7" y="151.2">+5V</text>
<text x="77.1" y="151.2">+3.3V</text>
<text x="116.3" y="151.2">+5V</text>
<text x="153.3" y="178.9">+3.3V</text>
<text x="209.8" y="178.9">+3.3V</text>
<text x="18.2" y="195.1">+3.3V</text>
<text x="74.8" y="195.1">+3.3V</text>
<text x="180.1" y="198">TITLE</text>
<text x="180.1" y="201.5">FILE:</text>
<text x="220.5" y="201.5">REVISION:</text>
<text x="180.1" y="204.9">PAGE</text>
<text x="199.7" y="204.9">OF</text>
<text x="220.5" y="204.9">DRAWN BY:</text>
</g>
<g font-size="1.3">
<text x="152.4" y="31.7">MOSI1 RX1</text>
<text x="152.4" y="35.2">MISO1 TX1</text>
<text x="159.3" y="52.5">SCL0</text>
<text x="159.3" y="56">SDA0</text>
<text x="152.4" y="104.5">CS1</text>
<text x="152.4" y="107.9">SCK1</text>
</g>
</svg>
